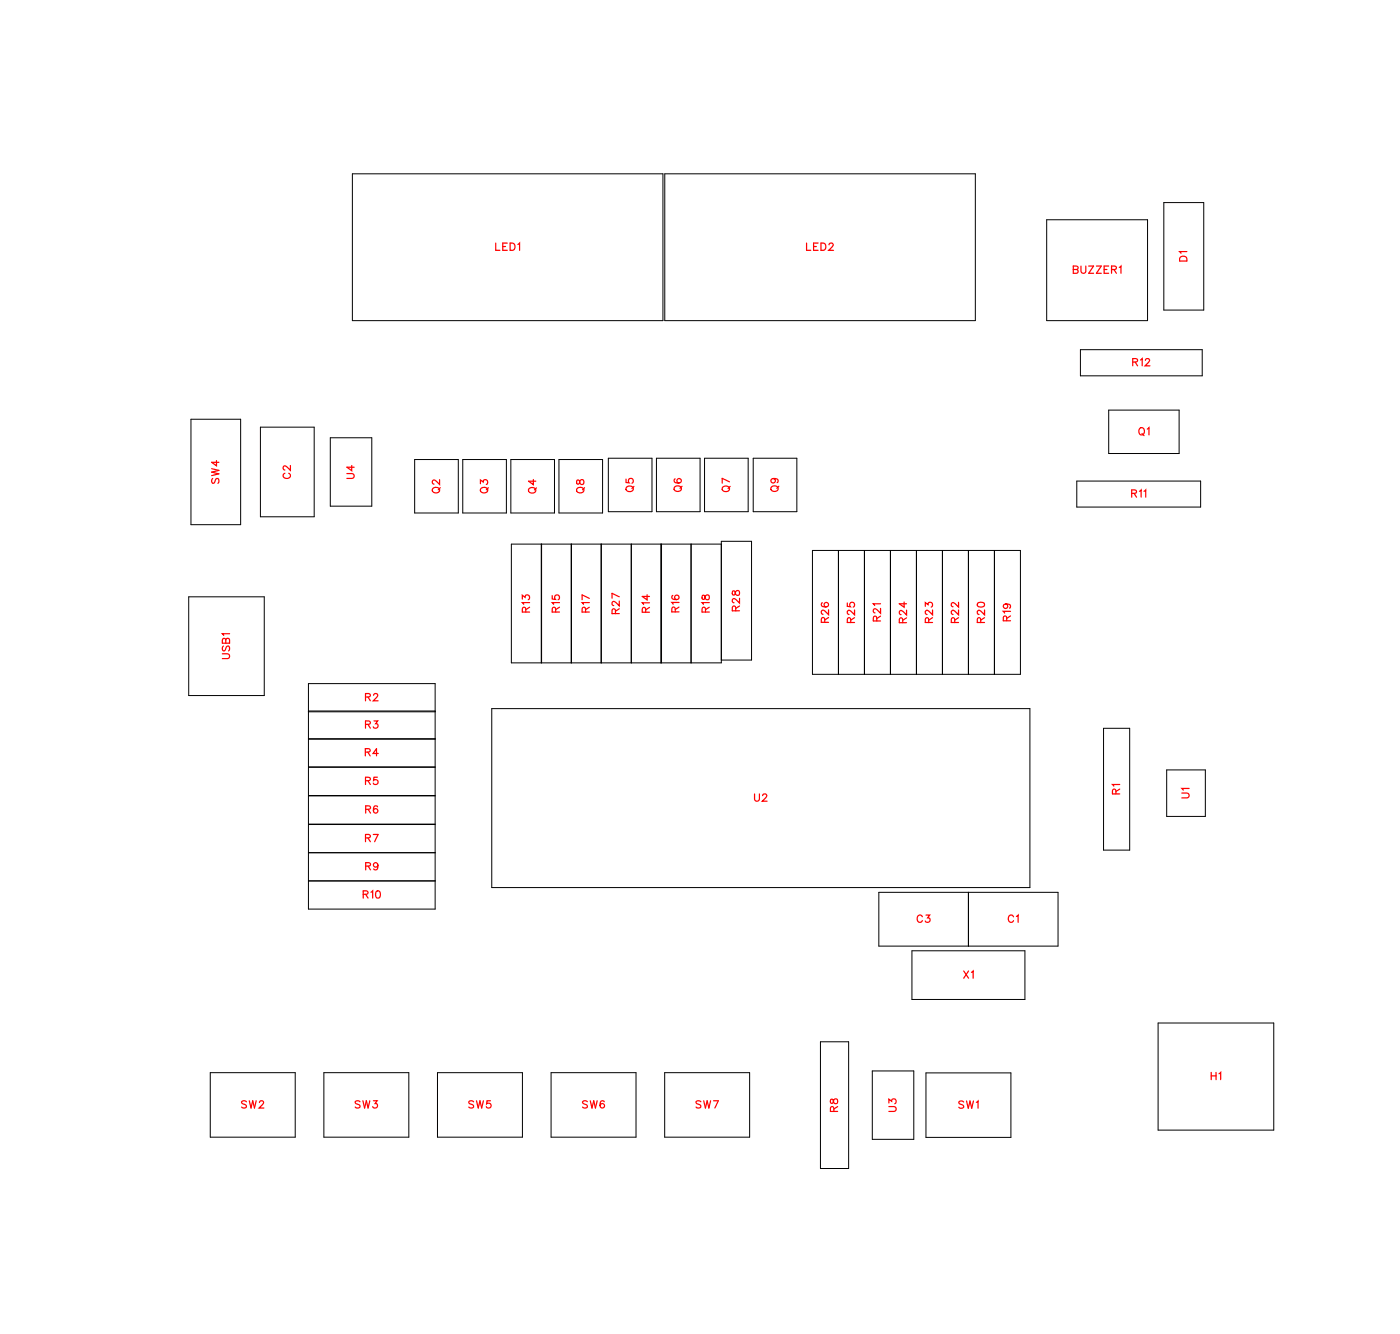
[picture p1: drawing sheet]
<svg xmlns="http://www.w3.org/2000/svg" width="137mm" height="130mm" viewBox="0 0 137 130" stroke-linecap="round" stroke-linejoin="round" font-family="sans-serif">
<g fill="none" stroke="#000" stroke-width=".1">
<path d="M34.4 17h30.4v14.3h-30.4zM64.9 17h30.4v14.3h-30.4zM113.7 19.8h3.9v10.5h-3.9zM102.3 21.5h9.8v9.8h-9.8zM105.6 34.2h11.9v2.5h-11.9zM18.4 58.3h7.4v9.6h-7.4zM18.7 41h4.8v10.3h-4.8zM25.4 41.7h5.3v8.8h-5.3zM32.3 42.8h4v6.6h-4zM40.5 44.9h4.3v5.2h-4.3zM45.2 44.9h4.3v5.2h-4.3zM49.9 44.9h4.3v5.2h-4.3z"/>
<path d="M52.9 53.1v11.6M54.6 44.9h4.3v5.2h-4.3zM55.8 53.1v11.6M58.7 53.1v11.6M58.8 53.1v11.6M59.4 44.8h4.3v5.2h-4.3zM61.7 53.1v11.6M64.1 44.8h4.3v5.2h-4.3zM64.6 53.1v11.6M67.5 53.1v11.6M68.8 44.8h4.3v5.2h-4.3zM70.5 53.1h-20.5v11.6h20.5v-11.8h2.9v11.6h-2.9"/>
<path d="M73.6 44.8h4.3v5.2h-4.3zM79.4 53.8h20.3v12.1h-20.3zM81.9 53.8v12.1M84.5 53.8v12.1M87 53.8v12.1M89.5 53.8v12.1M92.1 53.8v12.1M94.6 53.8v12.1M97.2 53.8v12.1M105.2 47h12.1v2.5h-12.1zM108.3 40.1h6.9v4.2h-6.9zM30.1 66.8h12.4v8.1h-12.4z"/>
<path d="M30.1 75h12.4v2.7h-12.4zM30.1 77.7h12.4v2.8h-12.4zM30.1 69.5h12.4M30.1 72.2h12.4M30.1 69.4h12.4M48 69.2h52.6v17.5h-52.6zM107.8 71.1h2.6v11.9h-2.6zM114 75.2h3.8v4.5h-3.8zM30.1 80.5h12.4v8.3h-12.4zM30.1 83.3h12.4M30.1 86h12.4M85.9 87.2h17.5v5.2h-17.5z"/>
<path d="M89.1 92.9h11v4.7h-11zM94.6 87.2v5.2M113.1 99.9h11.3v10.5h-11.3zM20.5 104.8h8.3v6.3h-8.3zM31.6 104.8h8.3v6.3h-8.3zM42.7 104.8h8.3v6.3h-8.3zM53.8 104.8h8.3v6.3h-8.3zM64.9 104.8h8.3v6.3h-8.3zM80.2 101.8h2.7v12.3h-2.7zM85.2 104.6h4.1v6.7h-4.1zM90.5 104.8h8.3v6.3h-8.3z"/>
</g>
<g fill="none" stroke="#f00" stroke-width=".12">
<path d="M48.4 23.7v.8h.4M49.1 24.1h.3M49.6 23.7h-.5v.8h.5M49.8 23.7h.3a.38 .38 0 0 1 .2 .4 .38 .38 0 0 1-.2 .4h-.3zM50.6 23.9l.2-.2v.8M78.8 23.7v.8h.4M79.5 24.1h.3M79.9 23.7h-.4v.8h.4M80.2 23.7h.2a.38 .38 0 0 1 .3 .4 .38 .38 0 0 1-.3 .4h-.2zM81 23.9l.1-.2h.2l.1 .2-.1 .2-.3 .4h.4M104.9 26.3l.4 .1v.2l-.1 .1h-.3v-.7l.4 .1v.1l-.1 .1M105.6 26v.5l.2 .2 .3-.1v-.6"/>
<path d="M106.4 26h.4l-.4 .7h.4M107.1 26h.5l-.5 .7h.5M107.9 26.3h.2M108.3 26h-.4v.7h.4M108.6 26.3h.4v-.2l-.4-.1v.7M108.8 26.3l.3 .4M109.4 26.1l.1-.1v.7M110.7 35.4l.4-.1v-.1l-.1-.2h-.3v.7M110.9 35.4l.2 .3M111.4 35.2l.2-.2v.7M111.9 35.2l.1-.2h.2l.1 .2-.1 .2-.3 .3h.4M115.4 25.1l.1-.1 .4 .1 .1 .4h-.7z"/>
<path d="M116 24.6h-.7l.1 .1M20.7 45.8l.7 .2-.7 .1 .7 .2-.7 .2M20.8 46.7l-.1 .2 .1 .3 .2-.1 .2-.4h.1l.1 .2-.1 .3M21.2 45v.5l-.5-.3h.7M27.8 46.2a.26 .26 0 0 0-.1 .3 .26 .26 0 0 0 .2 .2h.2a.26 .26 0 0 0 .3-.2 .26 .26 0 0 0-.2-.3M28.4 45.5v.4l-.4-.3-.2-.1-.1 .1v.2l.1 .1M33.9 46.3h.5l.2 .2-.1 .2h-.6M34.4 45.5v.5l-.5-.4h.7M42.3 47.7a.35 .35 0 0 1 .5-.1 .35 .35 0 0 1 .1 .4 .33 .33 0 0 1-.4 .1 .33 .33 0 0 1-.2-.4zM42.9 46.9v.4l-.3-.3-.2-.1-.2 .1v.2l.2 .1M43 47.6l-.2 .2M46.9 47.3v-.4l.3 .2a.24 .24 0 0 1 .4-.2 .24 .24 0 0 1-.1 .4"/>
<path d="M47 47.7a.35 .35 0 0 1 .5-.1 .35 .35 0 0 1 .1 .4 .33 .33 0 0 1-.4 .1 .33 .33 0 0 1-.2-.4zM47.7 47.6l-.2 .2M51 58.5v-.4l.3 .2a.24 .24 0 0 1 .4-.1 .24 .24 0 0 1-.1 .4M51.4 59.8l-.1-.4-.1-.1-.2 .2v.3h.7M51.7 47.7a.35 .35 0 0 1 .5-.1 .35 .35 0 0 1 .1 .4 .33 .33 0 0 1-.5 .2 .33 .33 0 0 1-.1-.5zM51.7 58.9h-.7l.2 .1M51.7 59.3l-.3 .3M52.1 46.8v.5l-.5-.3h.7M52.4 47.7l-.2 .2M54 58.2v.3h.3a.25 .25 0 0 1-.1-.3 .25 .25 0 0 1 .4 0 .25 .25 0 0 1-.1 .4M54.3 59.8v-.4l-.2-.1-.1 .2v.3h.7M54.7 58.9h-.7l.1 .1"/>
<path d="M54.7 59.3l-.4 .3M56.4 46.9v.4h.1l.3-.4a.24 .24 0 0 1 .3 .2 .24 .24 0 0 1-.3 .2l-.1-.1-.1-.3zM56.4 47.7a.35 .35 0 0 1 .5-.1 .35 .35 0 0 1 .1 .4 .33 .33 0 0 1-.5 .1 .33 .33 0 0 1-.1-.4zM57.1 47.6l-.2 .2M57.2 59.8v-.4l-.2-.1-.1 .2v.3h.7M57.6 58.9h-.7l.1 .1M57.6 59.3l-.4 .3M57.6 58.4l-.7-.3v.5M60.1 59.9v-.4h-.2l-.1 .1v.3h.7M60.5 58.7v.5l-.3-.4-.3-.1-.1 .2v.1l.2 .2M60.5 59.5l-.4 .2M60.5 58.3l-.7-.3v.4"/>
<path d="M61.2 46.8v.3l.3 .1a.25 .25 0 0 1 0-.4 .25 .25 0 0 1 .3 0 .25 .25 0 0 1-.1 .4M61.3 47.5a.35 .35 0 0 1 .4 0 .35 .35 0 0 1 .1 .4 .33 .33 0 0 1-.4 .1 .33 .33 0 0 1-.1-.5zM61.9 47.5l-.2 .2M63.1 59.8v-.4l-.2-.1-.2 .2v.3h.8M63.2 58.1v.5l-.5-.3h.8M63.5 58.9h-.8l.2 .1M63.5 59.3l-.4 .3M65.7 58.2a.35 .35 0 0 0 .2 .4 .35 .35 0 0 0 .4-.2 .22 .22 0 0 0-.2-.3 .22 .22 0 0 0-.2 .2 .22 .22 0 0 0 .2 .3M66 47.5a.35 .35 0 0 1 .4 0 .35 .35 0 0 1 .1 .4 .33 .33 0 0 1-.4 .1 .33 .33 0 0 1-.1-.5zM66 46.8h-.1a.35 .35 0 0 0 .2 .4 .35 .35 0 0 0 .5-.2 .22 .22 0 0 0-.2-.3 .22 .22 0 0 0-.3 .2 .22 .22 0 0 0 .2 .3M66 59.8l-.1-.4-.1-.1-.2 .2v.3h.7M66.3 58.8h-.7l.2 .2"/>
<path d="M66.3 59.3l-.3 .2M66.6 47.5l-.2 .2M68.6 58.2v.3h.2l.3-.4a.24 .24 0 0 1 .2 .2 .24 .24 0 0 1-.2 .3l-.2-.1-.1-.3zM68.9 59.8v-.4l-.2-.1-.1 .2v.3h.7M69.3 58.9h-.7l.1 .1M69.3 59.3l-.4 .3M70.7 47.5a.35 .35 0 0 1 .4 0 .35 .35 0 0 1 .1 .4 .33 .33 0 0 1-.4 .1 .33 .33 0 0 1-.1-.5zM71.3 47.1l-.7-.4v.5M71.3 47.5l-.2 .2M71.6 57.8v.3h.1l.3-.4a.24 .24 0 0 1 .3 .2 .24 .24 0 0 1-.3 .3l-.1-.1-.1-.3zM71.9 59.7l-.1-.4-.1-.1-.2 .2v.3h.8M72.3 58.4v.5l-.4-.3-.2-.1-.2 .1v.1l.2 .2"/>
<path d="M72.3 59.2l-.4 .2M75.4 47.5a.35 .35 0 0 1 .4 0 .35 .35 0 0 1 .2 .4 .33 .33 0 0 1-.5 .1 .33 .33 0 0 1-.1-.5zM75.6 46.7a.22 .22 0 0 1 .1 .3 .22 .22 0 0 1-.3 .1 .22 .22 0 0 1 0-.3l.2-.1a.34 .34 0 0 1 .4 .3l-.1 .1M76.1 47.5l-.2 .2M80.3 58.9a.35 .35 0 0 0 .2 .4 .35 .35 0 0 0 .5-.2 .22 .22 0 0 0-.3-.3 .22 .22 0 0 0-.2 .2 .22 .22 0 0 0 .2 .3M81 59.6v.4l-.4-.3-.2-.1-.2 .1v.2l.2 .1M82.8 58.9v.3l.3 .1a.25 .25 0 0 1 0-.4 .25 .25 0 0 1 .4 0 .25 .25 0 0 1-.1 .4M83.5 59.6v.5l-.3-.4-.3-.1-.1 .1v.2l.2 .1M86 59.4v.5l-.3-.3-.2-.1-.2 .1v.1l.2 .2M86 59h-.7l.2 .1M88.3 58.8v.5l-.4-.3h.7M88.6 59.6v.5l-.4-.4-.2-.1-.1 .2v.1l.1 .1"/>
<path d="M90.4 59.2v-.3l.3 .2a.24 .24 0 0 1 .4-.2 .24 .24 0 0 1-.1 .4M91.1 59.6v.5l-.3-.4-.3-.1-.1 .1v.2l.2 .1M93.7 59.6v.5l-.4-.4-.2-.1-.2 .1v.2l.2 .1M93.7 58.8v.5l-.4-.3-.2-.1-.2 .1v.1l.2 .2M95.5 58.9l.3-.1a.3 .3 0 0 1 .4 .3 .38 .38 0 0 1-.4 .2 .38 .38 0 0 1-.3-.3zM96.2 59.6v.5l-.3-.4-.3-.1-.1 .1v.2l.2 .1M98.3 59a.22 .22 0 0 1 .1 .3 .22 .22 0 0 1-.3 .1 .22 .22 0 0 1 0-.4h.2a.34 .34 0 0 1 .4 .3l-.1 .1M98.7 59.7h-.7l.2 .2M110.6 48.2h.4v-.2l-.1-.1h-.3v.7M110.8 48.2l.2 .4M111.3 48l.2-.1v.7M111.3 41.9l.1-.1a.33 .33 0 0 1 .4 .3 .33 .33 0 0 1-.4 .3l-.1-.2z"/>
<path d="M111.6 42.3l.2 .3M111.8 48l.1-.1v.7M112.1 41.9l.2-.1v.7M21.7 63.9h.5l.2 .2-.1 .2h-.6M21.8 63.1l-.1 .2 .1 .3 .2-.1 .2-.4h.1l.1 .2-.1 .3M22.1 62.5l-.1-.1h-.2l-.1 .4h.7v-.3l-.1-.1h-.2v.4M22.4 61.9h-.7l.2 .2M35.7 73.5l.4-.1 .1-.1-.2-.2h-.3v.7M35.7 68.1h.4l.1-.2-.2-.2h-.3v.8M35.7 70.8l.4-.1 .1-.1-.2-.2h-.3v.7M35.7 76.3l.4-.1 .1-.1-.2-.2h-.3v.7M35.7 79.1l.4-.1 .1-.1-.2-.2h-.3v.7"/>
<path d="M35.9 73.5l.3 .3M35.9 68.1l.3 .4M35.9 70.8l.3 .3M35.9 76.3l.3 .3M36 79.1l.2 .3M36.5 67.9l.1-.2h.2l.1 .2-.1 .2-.3 .4h.4M36.5 70.4h.4l-.2 .3a.24 .24 0 0 1 .2 .4 .24 .24 0 0 1-.4-.1M36.9 75.9h-.4v.3a.25 .25 0 0 1 .4 0 .25 .25 0 0 1-.1 .4 .25 .25 0 0 1-.3-.1M36.9 78.8a.35 .35 0 0 0-.5 .2 .35 .35 0 0 0 .3 .4 .22 .22 0 0 0 .2-.2 .22 .22 0 0 0-.2-.2 .22 .22 0 0 0-.2 .2M37 73.6h-.6l.4-.5v.7M73.7 77.6v.5l.2 .2 .3-.1v-.6M74.5 77.7l.1-.1h.2l.1 .1-.1 .2-.3 .4h.4"/>
<path d="M80.6 60.8l-.1-.4-.1-.1-.2 .2v.3h.8M81 60.3l-.4 .3M83.1 60.8v-.4l-.2-.1-.1 .2v.3h.7M83.5 60.3l-.4 .3M85.7 60.7l-.1-.4-.1-.1-.2 .2v.3h.7M86 60.2l-.3 .2M88.2 60.8v-.4h-.2l-.1 .1v.3h.7M88.6 60.4l-.4 .2M90.7 60.8v-.4l-.2-.1-.1 .2v.3h.7M91.1 60.3l-.4 .3M93.3 60.8l-.1-.4-.1-.1-.2 .2v.3h.8M93.7 60.3l-.4 .3"/>
<path d="M95.8 60.8v-.4l-.2-.1-.1 .2v.3h.7M96.2 60.3l-.4 .3M98.4 60.6l-.1-.4h-.1l-.2 .1v.3h.7M98.7 60.2l-.3 .2M109 77.6v-.5h-.2l-.1 .1v.4h.7M109.4 76.6h-.7l.1 .2M109.4 77.1l-.4 .2M115.5 77.5h.5l.2 .2-.1 .2h-.6M116.2 77h-.7l.1 .2M35.5 87.4l.4-.1 .1-.1-.2-.2h-.3v.7M35.7 81.8h.4l.1-.2-.2-.1h-.3v.7M35.7 87.4l.3 .3"/>
<path d="M35.7 84.6h.4l.1-.2-.2-.1h-.3v.7M35.9 81.8l.3 .4M36 84.6l.2 .4M36.2 87.2l.2-.2v.7M36.5 81.5h.4l-.3 .7M36.8 87.1l.1-.1a.37 .37 0 0 1 .3 .4 .37 .37 0 0 1-.3 .3 .45 .45 0 0 1-.1-.6zM36.9 84.5a.22 .22 0 0 1-.3 .2 .22 .22 0 0 1-.1-.4 .22 .22 0 0 1 .4 .1v.1a.34 .34 0 0 1-.2 .5l-.2-.1M90.1 89.6a.26 .26 0 0 0-.3-.2 .26 .26 0 0 0-.2 .3v.1a.26 .26 0 0 0 .2 .3 .26 .26 0 0 0 .3-.2M90.5 89.4h.3l-.2 .3a.24 .24 0 0 1 .2 .3 .24 .24 0 0 1-.4 0M94.2 94.8l.4 .8M94.6 94.8l-.4 .8M94.9 95l.2-.2v.8"/>
<path d="M99 89.6a.26 .26 0 0 0-.3-.2 .26 .26 0 0 0-.2 .3v.1a.26 .26 0 0 0 .2 .3 .26 .26 0 0 0 .3-.2M99.3 89.5l.2-.1v.7M24.1 107.6l-.2-.1-.3 .1 .1 .2 .4 .2v.1l-.2 .1-.3-.1M24.4 107.5l.1 .7 .2-.7 .2 .7 .1-.7M25.3 107.7l.2-.2h.1l.2 .2-.1 .2-.4 .3h.5M35.2 107.6l-.2-.1-.3 .1 .1 .2 .4 .2v.1l-.2 .1-.3-.1M35.5 107.5l.1 .7 .2-.7 .2 .7 .1-.7M36.5 107.5h.4l-.3 .3a.24 .24 0 0 1 .2 .4 .24 .24 0 0 1-.4-.1M46.3 107.6l-.2-.1-.3 .1 .1 .2 .4 .2v.1l-.2 .1-.3-.1M46.6 107.5l.1 .7 .2-.7 .2 .7 .1-.7M47.9 107.5h-.3l-.1 .3a.25 .25 0 0 1 .4 0 .25 .25 0 0 1 0 .4 .25 .25 0 0 1-.4-.1M57.4 107.6l-.2-.1-.3 .1 .1 .2 .4 .2v.1l-.2 .1-.3-.1"/>
<path d="M57.7 107.5l.1 .7 .2-.7 .2 .7 .1-.7M59 107.6a.35 .35 0 0 0-.4 .2 .35 .35 0 0 0 .2 .4 .22 .22 0 0 0 .3-.2 .22 .22 0 0 0-.2-.2 .22 .22 0 0 0-.3 .2M68.5 107.6l-.2-.1-.3 .1 .1 .2 .3 .2 .1 .1-.2 .1-.3-.1M68.8 107.5l.1 .7 .2-.7 .2 .7 .1-.7M69.7 107.5h.5l-.4 .7M81.2 107.4v.3l.1 .1 .3-.5a.24 .24 0 0 1 .2 .3 .24 .24 0 0 1-.2 .2l-.1-.1-.1-.3zM81.5 108.6l-.1-.4-.1-.1-.2 .2v.3h.7M81.8 108.1l-.3 .2M86.8 108.1h.6l.2 .2-.1 .2-.7 .1M86.8 107.7v-.3l.3 .2a.24 .24 0 0 1 .4-.2 .24 .24 0 0 1-.1 .4M94.2 107.6l-.2-.1-.3 .1v.2l.5 .3v.1l-.2 .1-.3-.1M94.4 107.5l.2 .8 .2-.8 .1 .8 .2-.8"/>
<path d="M95.4 107.7l.2-.2v.8M118.3 104.8v.7M118.3 105.1h.5M118.8 104.8v.7M119.1 104.9l.2-.1v.7"/>
</g>
<g font-size="1.2" fill="#fff">
<text x="48.4" y="24.8">LED1</text>
<text x="78.7" y="24.8">LED2</text>
<text x="104.8" y="27">BUZZER1</text>
<text x="116.3" y="25.6" transform="rotate(-90 116.3 25.6)">D1</text>
<text x="110.6" y="36">R12</text>
<text x="21.7" y="47.3" transform="rotate(-90 21.7 47.3)">SW4</text>
<text x="28.7" y="46.8" transform="rotate(-90 28.7 46.8)">C2</text>
<text x="34.9" y="46.8" transform="rotate(-90 34.9 46.8)">U4</text>
<text x="111.2" y="42.8">Q1</text>
<text x="43.2" y="48.2" transform="rotate(-90 43.2 48.2)">Q2</text>
<text x="47.9" y="48.2" transform="rotate(-90 47.9 48.2)">Q3</text>
<text x="52.6" y="48.2" transform="rotate(-90 52.6 48.2)">Q4</text>
<text x="57.3" y="48.2" transform="rotate(-90 57.3 48.2)">Q8</text>
<text x="62.2" y="48.1" transform="rotate(-90 62.2 48.1)">Q5</text>
<text x="66.9" y="48.1" transform="rotate(-90 66.9 48.1)">Q6</text>
<text x="71.6" y="48.1" transform="rotate(-90 71.6 48.1)">Q7</text>
<text x="76.3" y="48.1" transform="rotate(-90 76.3 48.1)">Q9</text>
<text x="110.5" y="48.9">R11</text>
<text x="52" y="59.8" transform="rotate(-90 52 59.8)">R13</text>
<text x="55" y="59.8" transform="rotate(-90 55 59.8)">R15</text>
<text x="57.9" y="59.8" transform="rotate(-90 57.9 59.8)">R17</text>
<text x="63.8" y="59.9" transform="rotate(-90 63.8 59.9)">R14</text>
<text x="66.6" y="59.8" transform="rotate(-90 66.6 59.8)">R16</text>
<text x="69.6" y="59.8" transform="rotate(-90 69.6 59.8)">R18</text>
<text x="72.6" y="59.7" transform="rotate(-90 72.6 59.7)">R28</text>
<text x="22.7" y="64.4" transform="rotate(-90 22.7 64.4)">USB1</text>
<text x="60.8" y="60" transform="rotate(-90 60.8 60)">R27</text>
<text x="81.2" y="60.9" transform="rotate(-90 81.2 60.9)">R26</text>
<text x="83.8" y="60.9" transform="rotate(-90 83.8 60.9)">R25</text>
<text x="86.3" y="60.7" transform="rotate(-90 86.3 60.7)">R21</text>
<text x="88.9" y="60.9" transform="rotate(-90 88.9 60.9)">R24</text>
<text x="91.4" y="60.9" transform="rotate(-90 91.4 60.9)">R23</text>
<text x="93.9" y="60.9" transform="rotate(-90 93.9 60.9)">R22</text>
<text x="96.5" y="60.9" transform="rotate(-90 96.5 60.9)">R20</text>
<text x="99" y="60.7" transform="rotate(-90 99 60.7)">R19</text>
<text x="35.7" y="68.8">R2</text>
<text x="35.7" y="71.4">R3</text>
<text x="35.6" y="74.1">R4</text>
<text x="35.7" y="76.9">R5</text>
<text x="109.7" y="77.6" transform="rotate(-90 109.7 77.6)">R1</text>
<text x="116.5" y="78" transform="rotate(-90 116.5 78)">U1</text>
<text x="35.7" y="82.5">R7</text>
<text x="35.7" y="79.7">R6</text>
<text x="73.7" y="78.6">U2</text>
<text x="35.4" y="88">R10</text>
<text x="35.7" y="85.3">R9</text>
<text x="89.5" y="90.4">C3</text>
<text x="94.1" y="95.8">X1</text>
<text x="98.5" y="90.4">C1</text>
<text x="118.3" y="105.8">H1</text>
<text x="23.5" y="108.5">SW2</text>
<text x="34.6" y="108.5">SW3</text>
<text x="45.7" y="108.5">SW5</text>
<text x="56.9" y="108.5">SW6</text>
<text x="67.9" y="108.5">SW7</text>
<text x="82.1" y="108.6" transform="rotate(-90 82.1 108.6)">R8</text>
<text x="87.9" y="108.6" transform="rotate(-90 87.9 108.6)">U3</text>
<text x="93.6" y="108.5">SW1</text>
</g>
</svg>
